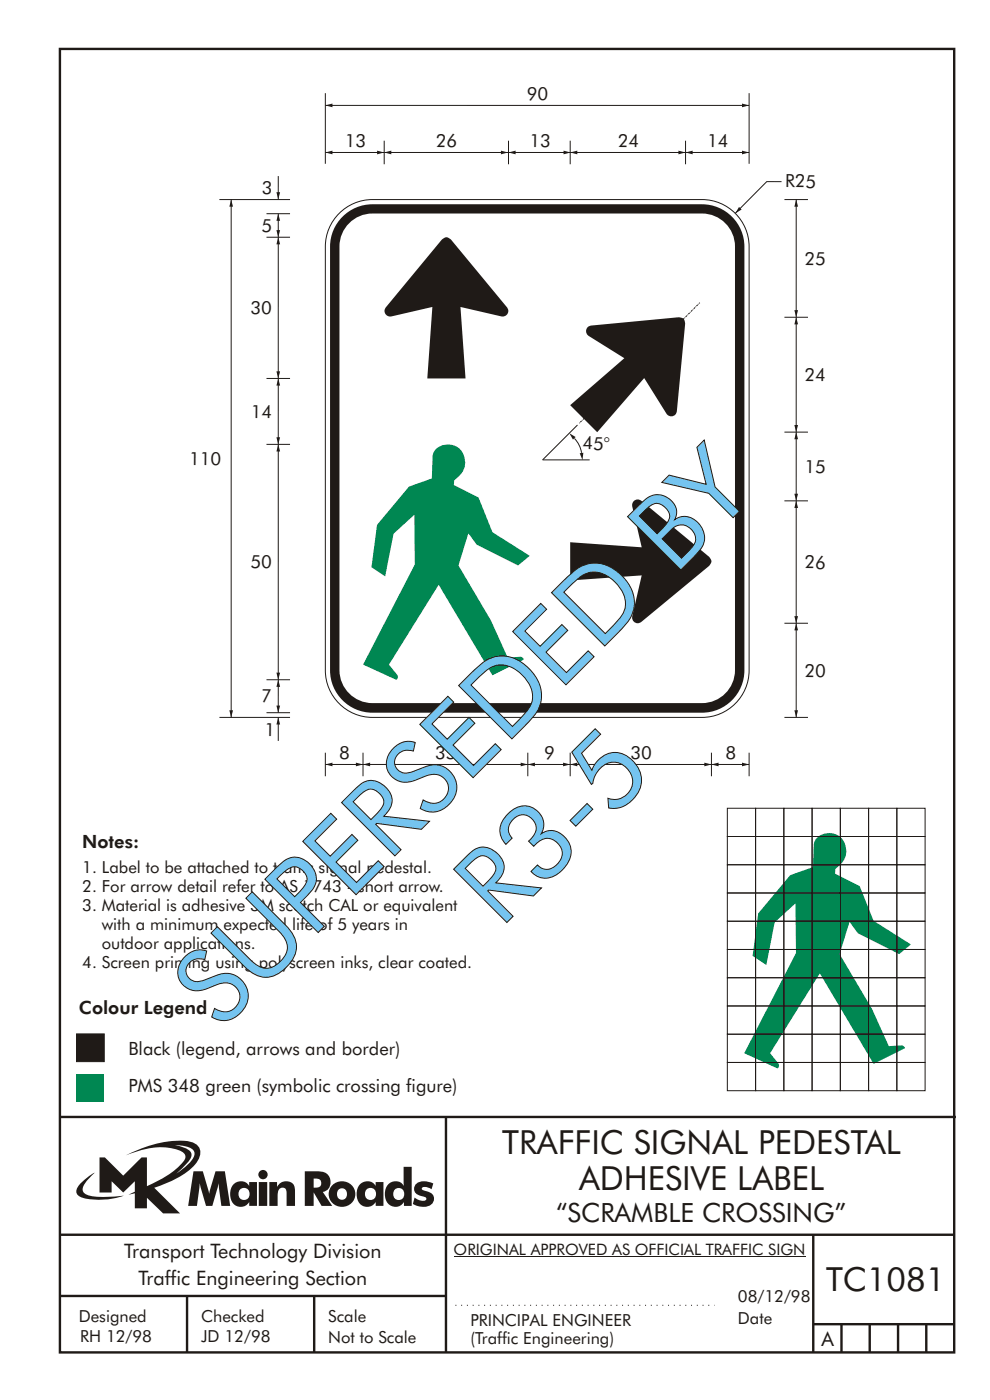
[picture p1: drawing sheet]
<svg xmlns="http://www.w3.org/2000/svg" width="210mm" height="297mm" viewBox="0 0 210 297" stroke-linecap="round" stroke-linejoin="round" font-family="sans-serif">
<path d="M12.7 237.3h190.3M94.7 237.2v50.1M12.7 262.3h190.1M12.7 275.3h82M39.7 275.3v12M66.7 275.3v12M172.7 262.3v25M172.7 281.3h30M178.7 281.3v6M184.7 281.3v6M190.7 281.3v6M196.7 281.3v6" fill="none" stroke="#1f1a17" stroke-width=".51"/>
<path d="M96.7 277.3h55" fill="none" stroke="#1f1a17" stroke-width=".21" stroke-dasharray=".2 1" stroke-linecap="butt"/>
<path d="M37.1 243.2a5.8 5.8 0 0 1 3.9 1.1 1.58 1.58 0 0 1-.2 2.1l-1.1 1.2-2.3 1.7 .9-.8a6.5 6.5 0 0 0 2.4-3.2 2.43 2.43 0 0 0-2.2-1.7zM21.1 245.9v7.4h2.6v-2.4l2.5 2.4 2.4-2.4v2.2l-1.3 .7 1.3-.3v3.2h2.6v-2.3l3.4 3.4h3.6l-5.4-5.5a20.1 20.1 0 0 0 8.6-4.9 3.1 3.1 0 0 0 .8-3.8 3.8 3.8 0 0 0-3.1-1.3 25.1 25.1 0 0 0-12.4 3.1 16.1 16.1 0 0 1 11.2-1.1 1.56 1.56 0 0 1 1.4 1.9 17.9 17.9 0 0 1-8.1 5.8v-6.1h-1.1l-3.9 3.8-3.9-3.8zM17.2 251.3a1.82 1.82 0 0 0-.6 2.6 9.9 9.9 0 0 0 5.8 .9l1.9-.3 2-.5a22.2 22.2 0 0 1-7.7-.1 1.33 1.33 0 0 1-.7-2.2l.9-1.3 1.3-1.3-1.4 .9zM66.6 250.4a1.13 1.13 0 0 1 1.2 .1 1.13 1.13 0 0 1 .4 1.2 1.26 1.26 0 0 1-1.6 .6zM64.7 248.8v7.4h1.9v-2.9l1.7 2.9h2.3l-2-3a2.25 2.25 0 0 0 1.5-2.7 2.25 2.25 0 0 0-2.6-1.7zM69.9 253.7a2.8 2.8 0 0 0 5.6 0 2.8 2.8 0 0 0-5.6 0zM72 252.6a1.15 1.15 0 0 1 1.7 1 1.15 1.15 0 0 1-1.7 1 1.46 1.46 0 0 1 0-2zM76.6 251.5a3.2 3.2 0 0 0 .3 4.6 2.13 2.13 0 0 0 2.9-.8v.9h1.6v-5.1h-1.6v.8a2.07 2.07 0 0 0-3.2-.4zM78 252.6a1.23 1.23 0 0 1 1.6 .3 1.23 1.23 0 0 1-.2 1.7 1.23 1.23 0 0 1-1.7-.2 1.55 1.55 0 0 1 .3-1.8zM85.7 247.9l.1 4a2.16 2.16 0 0 0-2.4-.9 2.16 2.16 0 0 0-1.6 2 2.52 2.52 0 0 0 2.7 3.3 2.11 2.11 0 0 0 1.3-1v.9h1.6v-8.3zM84 252.6a1.24 1.24 0 0 1 1.9 1 1.24 1.24 0 0 1-1.9 1.1 1.47 1.47 0 0 1 0-2.1zM88.5 251.4a1.52 1.52 0 0 0-.5 1.7 1.52 1.52 0 0 0 1.5 1 .82 .82 0 0 1 1 .7 2.07 2.07 0 0 1-2.4-.4l-.4 1.3a3.8 3.8 0 0 0 3.9 .2 1.56 1.56 0 0 0 .5-1.7 1.56 1.56 0 0 0-1.4-1.1 1.25 1.25 0 0 1-1.1-.6 1.21 1.21 0 0 1 1.7-.1l.4 .2 .3-1.2a3.7 3.7 0 0 0-3.5 0zM41.1 248.8l-1.1 7.4h1.8l.6-4.9 1.4 4.9h1.3l1.3-4.9 .6 4.9h1.9l-1.1-7.4h-2l-1.4 4.8-1.3-4.8zM49.7 251.5a3.2 3.2 0 0 0 .4 4.6 2.13 2.13 0 0 0 2.8-.8v.9h1.7v-5.1h-1.7v.8a2.07 2.07 0 0 0-3.2-.4zM51.1 252.6a1.23 1.23 0 0 1 1.7 .3 1.23 1.23 0 0 1-.3 1.7 1.23 1.23 0 0 1-1.6-.2 1.55 1.55 0 0 1 .2-1.8zM55 251.1v5.1h1.7v-5.1zM54.9 249.5a.99 .99 0 0 0 1.9 0 .99 .99 0 0 0-1.9 0zM57.2 251.1v5.1h1.8a5.4 5.4 0 0 1 .3-3.6 .91 .91 0 0 1 1.1-.2 .91 .91 0 0 1 .5 1v2.8h1.8v-2.9a2 2 0 0 0-1.4-2.4 2 2 0 0 0-2.5 1.2v-1z" fill-rule="evenodd" fill="#1f1a17"/>
<path d="M16.3 219.6h5.8v5.9h-5.8z" fill-rule="evenodd" fill="#1f1a17" stroke="#1f1a17" stroke-width=".21"/>
<path d="M16.3 228.1h5.8v5.9h-5.8z" fill="#008752"/>
<path d="M96.3 267h74.8" fill="none" stroke="#1f1a17" stroke-width=".21"/>
<path d="M12.7 10.4h190v276.9h-190z" fill="none" stroke="#1f1a17" stroke-width=".51"/>
<path d="M173.3 178.2a3.7 3.7 0 0 1 4.7-.7 3.7 3.7 0 0 1 1.6 4.4 6.5 6.5 0 0 1-2.2 2.7l-.1 1 5.3 2.6 2.9 7.4 8 5-2.5 2.1-8.8-4.5-1.8-2.4-2.1 6.9 6.9 11.7 3.6 7.8 2.7-.1a.58 .58 0 0 1 .6 .6l-6.6 3.3-11.4-19.2-10.5 16.9 1.7 2.2 .2 .4-.3 .6h-.2l-6.9-3.2 11-21.2-.2-10.6-4.4 4-1.8 9.1-2.9-2 1.2-9 6.8-8.1 4.9-1.7 .1-4.6 .2-.8z" fill-rule="evenodd" fill="#008752"/>
<g fill="none" stroke="#1f1a17" stroke-width=".21">
<path d="M72.5 44.9a9.9 9.9 0 0 1 6.6-2.5h70a10 10 0 0 1 10 10v90a10 10 0 0 1-10 10h-70a10 10 0 0 1-10-10v-90a10 10 0 0 1 3.4-7.5zM154.5 171.7h6v6h-6zM154.5 177.7h6v6h-6zM160.5 171.7h6v6h-6zM160.5 177.7h6v6h-6zM166.5 171.7h6v6h-6zM166.5 177.7h6v6h-6zM172.5 171.7h6v6h-6zM172.5 177.7h6v6h-6zM178.5 171.7h6v6h-6zM178.5 177.7h6v6h-6zM184.5 171.7h6v6h-6z"/>
<path d="M184.5 177.7h6v6h-6zM190.5 171.7h6v6h-6zM190.5 177.7h6v6h-6zM154.5 183.7h6v6h-6zM154.5 189.7h6v6h-6zM154.5 195.7h6v6h-6zM160.5 183.7h6v6h-6zM160.5 189.7h6v6h-6zM160.5 195.7h6v6h-6zM166.5 183.7h6v6h-6zM166.5 189.7h6v6h-6zM166.5 195.7h6v6h-6z"/>
<path d="M172.5 183.7h6v6h-6zM172.5 189.7h6v6h-6zM172.5 195.7h6v6h-6zM178.5 183.7h6v6h-6zM178.5 189.7h6v6h-6zM178.5 195.7h6v6h-6zM184.5 183.7h6v6h-6zM184.5 189.7h6v6h-6zM184.5 195.7h6v6h-6zM190.5 183.7h6v6h-6zM190.5 189.7h6v6h-6zM190.5 195.7h6v6h-6z"/>
<path d="M154.5 201.7h6v6h-6zM154.5 207.7h6v6h-6zM154.5 213.7h6v6h-6zM154.5 219.7h6v6h-6zM160.5 201.7h6v6h-6zM160.5 207.7h6v6h-6zM160.5 213.7h6v6h-6zM160.5 219.7h6v6h-6zM166.5 201.7h6v6h-6zM166.5 207.7h6v6h-6zM166.5 213.7h6v6h-6zM166.5 219.7h6v6h-6z"/>
<path d="M172.5 201.7h6v6h-6zM172.5 207.7h6v6h-6zM172.5 213.7h6v6h-6zM172.5 219.7h6v6h-6zM178.5 201.7h6v6h-6zM178.5 207.7h6v6h-6zM178.5 213.7h6v6h-6zM178.5 219.7h6v6h-6zM184.5 201.7h6v6h-6zM184.5 207.7h6v6h-6zM184.5 213.7h6v6h-6zM184.5 219.7h6v6h-6z"/>
<path d="M190.5 201.7h6v6h-6zM190.5 207.7h6v6h-6zM190.5 213.7h6v6h-6zM190.5 219.7h6v6h-6zM154.5 225.7h6v6h-6zM160.5 225.7h6v6h-6zM166.5 225.7h6v6h-6zM172.5 225.7h6v6h-6zM178.5 225.7h6v6h-6zM184.5 225.7h6v6h-6zM190.5 225.7h6v6h-6z"/>
</g>
<path d="M72.7 46a9 9 0 0 1 6.4-2.6h70a9 9 0 0 1 9 9v90a9 9 0 0 1-9 9h-70a9 9 0 0 1-9-9v-90a9 9 0 0 1 2.6-6.4z" fill-rule="evenodd" fill="#1f1a17"/>
<path d="M73.8 47.8a7 7 0 0 1 5.3-2.4h70a7 7 0 0 1 7 6.9v90.1a7 7 0 0 1-7 7h-70a7 7 0 0 1-7-7v-90.1a7 7 0 0 1 1.7-4.5z" fill-rule="evenodd" fill="#fff"/>
<g fill="#1f1a17">
<path d="M93.8 50.9l.1-.1a1.16 1.16 0 0 1 1.9 .1l11.8 14.3a1.2 1.2 0 0 1 .2 1.5 1.2 1.2 0 0 1-1.3 .5l-8.7-2 1.1 15.2h-8.1l1-15.2-8.7 2a1.2 1.2 0 0 1-1.3-.5 1.2 1.2 0 0 1 .2-1.5z" fill-rule="evenodd"/>
<path d="M121.1 115.2l15.2 1.1-2-8.7a1.2 1.2 0 0 1 .5-1.3 1.2 1.2 0 0 1 1.4 .1l14.5 12a1.16 1.16 0 0 1-.1 1.8l-14.4 11.9a1.2 1.2 0 0 1-1.4 .1 1.2 1.2 0 0 1-.5-1.3l2-8.7-15.2 1.1z" fill-rule="evenodd"/>
<path d="M124.8 69.5l.8-.3 18.7-1.8a1.16 1.16 0 0 1 1.2 1.4l-1.7 18.5a1.2 1.2 0 0 1-.9 1.1 1.2 1.2 0 0 1-1.4-.5l-4.7-7.6-10 11.5-5.7-5.7 11.5-10-7.7-4.8a1.19 1.19 0 0 1-.1-1.8z" fill-rule="evenodd"/>
</g>
<path d="M92.4 95.6a3.7 3.7 0 0 1 4.6-.7 3.7 3.7 0 0 1 1.6 4.5 6.5 6.5 0 0 1-2.1 2.7l-.1 .9 5.2 2.7 3 7.4 7.9 5-2.5 2-8.8-4.4-1.7-2.4-2.1 6.8 6.9 11.7 3.5 7.9 2.8-.2a.58 .58 0 0 1 .6 .7l-6.6 3.2-11.4-19.2-10.6 17 1.8 2.2 .1 .3-.2 .6-.2 .1-7-3.2 11-21.3-.1-10.6-4.4 4.1-1.8 9-2.9-1.9 1.2-9 6.8-8.1 4.8-1.8 .2-4.6 .1-.7z" fill-rule="evenodd" fill="#008752"/>
<path d="M166 38.6h-3.2l-6.6 6.7M166.6 42.4h5M166.6 67.4h5M122.6 90.3l-7.4 7.4h10M166.6 91.8h5M166.6 106.4h5M166.6 132.4h5M166.6 152.4h5" fill="none" stroke="#1f1a17" stroke-width=".21"/>
<path d="M123 89.9l25.6-25.6" fill="none" stroke="#1f1a17" stroke-width=".21" stroke-dasharray=".1 .2 .4 .1" stroke-linecap="butt"/>
<path d="M157 44l.5 .5-1.3 .8z" fill-rule="evenodd" fill="#1f1a17"/>
<path d="M69.1 19.8v15M159.1 19.8v15M81.6 32.4h26.3" fill="none" stroke="#1f1a17" stroke-width=".21"/>
<g fill="#1f1a17">
<path d="M106.4 32l1.5 .4-1.5 .4 1.5-.4-1.5 .4z" fill-rule="evenodd"/>
<path d="M81.6 32.4l1.5-.4v.8z" fill-rule="evenodd"/>
</g>
<path d="M108 32.4h13.2" fill="none" stroke="#1f1a17" stroke-width=".21"/>
<g fill="#1f1a17">
<path d="M119.7 32l1.5 .4-1.5 .4 1.5-.4-1.5 .4z" fill-rule="evenodd"/>
<path d="M108 32.4l1.5-.4v.8z" fill-rule="evenodd"/>
</g>
<path d="M121.1 32.4h24.5" fill="none" stroke="#1f1a17" stroke-width=".21"/>
<g fill="#1f1a17">
<path d="M144.1 32l1.5 .4-1.5 .4 1.5-.4-1.5 .4z" fill-rule="evenodd"/>
<path d="M121.1 32.4l1.5-.4v.8z" fill-rule="evenodd"/>
</g>
<path d="M145.6 32.4h13.5" fill="none" stroke="#1f1a17" stroke-width=".21"/>
<g fill="#1f1a17">
<path d="M157.6 32l1.5 .4-1.5 .4 1.5-.4-1.5 .4z" fill-rule="evenodd"/>
<path d="M145.6 32.4l1.5-.4v.8z" fill-rule="evenodd"/>
</g>
<path d="M69.1 32.4h12.5" fill="none" stroke="#1f1a17" stroke-width=".21"/>
<g fill="#1f1a17">
<path d="M80.1 32l1.5 .4-1.5 .4 1.5-.4-1.5 .4z" fill-rule="evenodd"/>
<path d="M69.1 32.4l1.5-.4v.8z" fill-rule="evenodd"/>
</g>
<path d="M69.1 22.4h90" fill="none" stroke="#1f1a17" stroke-width=".21"/>
<g fill="#1f1a17">
<path d="M157.6 22l1.5 .4-1.5 .4 1.5-.4-1.5 .4z" fill-rule="evenodd"/>
<path d="M69.1 22.4l1.5-.4v.8z" fill-rule="evenodd"/>
</g>
<g fill="none" stroke="#1f1a17" stroke-width=".21">
<path d="M81.6 29.9v5M108 29.9v5M121.1 29.9v5M145.6 29.9v5M46.6 42.4h15M56.6 45.4h5M56.6 50.4h5M56.6 94.4h5M56.6 80.4h5M46.6 152.4h15M56.6 151.4h5M56.6 144.4h5"/>
<path d="M59.1 144.4v7M69.1 159.9v5M77.1 159.9v5M112.1 159.9v5M121.1 159.9v5M151.1 159.9v5M159.1 159.9v5"/>
</g>
<g fill="#1f1a17">
<path d="M58.7 149.9h.8l-.4 1.5z" fill-rule="evenodd"/>
<path d="M59.1 144.4l.4 1.5h-.8z" fill-rule="evenodd"/>
</g>
<path d="M69.1 162.4h8" fill="none" stroke="#1f1a17" stroke-width=".21"/>
<g fill="#1f1a17">
<path d="M75.6 162l1.5 .4-1.5 .4 1.5-.4-1.5 .4z" fill-rule="evenodd"/>
<path d="M69.1 162.4l1.5-.4v.8z" fill-rule="evenodd"/>
</g>
<path d="M151.1 162.4h8" fill="none" stroke="#1f1a17" stroke-width=".21"/>
<g fill="#1f1a17">
<path d="M157.6 162l1.5 .4-1.5 .4 1.5-.4-1.5 .4z" fill-rule="evenodd"/>
<path d="M151.1 162.4l1.5-.4v.8z" fill-rule="evenodd"/>
</g>
<path d="M112.1 162.4h9" fill="none" stroke="#1f1a17" stroke-width=".21"/>
<g fill="#1f1a17">
<path d="M119.6 162l1.5 .4-1.5 .4 1.5-.4-1.5 .4z" fill-rule="evenodd"/>
<path d="M112.1 162.4l1.5-.4v.8z" fill-rule="evenodd"/>
</g>
<path d="M77.1 162.4h35" fill="none" stroke="#1f1a17" stroke-width=".21"/>
<g fill="#1f1a17">
<path d="M110.6 162l1.5 .4-1.5 .4 1.5-.4-1.5 .4z" fill-rule="evenodd"/>
<path d="M77.1 162.4l1.5-.4v.8z" fill-rule="evenodd"/>
</g>
<path d="M121.1 162.4h30" fill="none" stroke="#1f1a17" stroke-width=".21"/>
<g fill="#1f1a17">
<path d="M149.6 162l1.5 .4-1.5 .4 1.5-.4-1.5 .4z" fill-rule="evenodd"/>
<path d="M121.1 162.4l1.5-.4v.8z" fill-rule="evenodd"/>
</g>
<path d="M59.1 94.4v50" fill="none" stroke="#1f1a17" stroke-width=".21"/>
<g fill="#1f1a17">
<path d="M58.7 142.9h.8l-.4 1.5z" fill-rule="evenodd"/>
<path d="M59.1 94.4l.4 1.5h-.8z" fill-rule="evenodd"/>
</g>
<path d="M59.1 80.4v14" fill="none" stroke="#1f1a17" stroke-width=".21"/>
<g fill="#1f1a17">
<path d="M58.7 92.9h.8l-.4 1.5z" fill-rule="evenodd"/>
<path d="M59.1 80.4l.4 1.5h-.8z" fill-rule="evenodd"/>
</g>
<path d="M59.1 50.4v30" fill="none" stroke="#1f1a17" stroke-width=".21"/>
<g fill="#1f1a17">
<path d="M58.7 78.9h.8l-.4 1.5z" fill-rule="evenodd"/>
<path d="M59.1 50.4l.4 1.5h-.8z" fill-rule="evenodd"/>
</g>
<path d="M169.1 42.4v25" fill="none" stroke="#1f1a17" stroke-width=".21"/>
<g fill="#1f1a17">
<path d="M168.7 65.9h.8l-.4 1.5z" fill-rule="evenodd"/>
<path d="M169.1 42.4l.4 1.5h-.8z" fill-rule="evenodd"/>
</g>
<path d="M169.1 67.4v24.4" fill="none" stroke="#1f1a17" stroke-width=".21"/>
<g fill="#1f1a17">
<path d="M168.7 90.3h.8l-.4 1.5z" fill-rule="evenodd"/>
<path d="M169.1 67.4l.4 1.5h-.8z" fill-rule="evenodd"/>
</g>
<path d="M122 93.1l1 1.4 .5 1.7" fill="none" stroke="#1f1a17" stroke-width=".21"/>
<g fill="#1f1a17">
<path d="M120.9 92l1.3 .8-.5 .6-.8-1.4 1.3 .8z" fill-rule="evenodd"/>
<path d="M123.1 96.3l.8-.1-.2 1.5 .2-1.5-.2 1.5z" fill-rule="evenodd"/>
</g>
<path d="M169.1 91.8v14.6" fill="none" stroke="#1f1a17" stroke-width=".21"/>
<g fill="#1f1a17">
<path d="M168.7 104.9h.8l-.4 1.5z" fill-rule="evenodd"/>
<path d="M169.1 91.8l.4 1.5h-.8z" fill-rule="evenodd"/>
</g>
<path d="M169.1 106.4v26" fill="none" stroke="#1f1a17" stroke-width=".21"/>
<g fill="#1f1a17">
<path d="M168.7 130.9h.8l-.4 1.5z" fill-rule="evenodd"/>
<path d="M169.1 106.4l.4 1.5h-.8z" fill-rule="evenodd"/>
</g>
<path d="M169.1 132.4v20" fill="none" stroke="#1f1a17" stroke-width=".21"/>
<g fill="#1f1a17">
<path d="M168.7 150.9h.8l-.4 1.5z" fill-rule="evenodd"/>
<path d="M169.1 132.4l.4 1.5h-.8z" fill-rule="evenodd"/>
</g>
<path d="M59.1 45.4v5" fill="none" stroke="#1f1a17" stroke-width=".21"/>
<g fill="#1f1a17">
<path d="M59.1 45.4l.4 1.5h-.8l.4-1.5 .4 1.5z" fill-rule="evenodd"/>
<path d="M58.7 48.9h.8l-.4 1.5 .4-1.5-.4 1.5z" fill-rule="evenodd"/>
</g>
<path d="M49.1 42.4v110" fill="none" stroke="#1f1a17" stroke-width=".21"/>
<g fill="#1f1a17">
<path d="M49.1 42.4l.4 1.5h-.8l.4-1.5 .4 1.5z" fill-rule="evenodd"/>
<path d="M48.7 150.9h.8l-.4 1.5 .4-1.5-.4 1.5z" fill-rule="evenodd"/>
</g>
<path d="M59.1 152.4v5" fill="none" stroke="#1f1a17" stroke-width=".21"/>
<path d="M59.1 152.4l.4 1.5h-.8l.4-1.5 .4 1.5z" fill-rule="evenodd" fill="#1f1a17"/>
<path d="M59.1 37.4v4.9" fill="none" stroke="#1f1a17" stroke-width=".21"/>
<path d="M58.7 40.8h.8l-.4 1.5z" fill-rule="evenodd" fill="#1f1a17"/>
<g font-size="22.4" fill="#1f1a17">
<text x="106.3" y="197.3" transform="rotate(-45 106.3 197.3)">R3-5</text>
<text x="46.7" y="219" transform="rotate(-45 46.7 219)">SUPERSEDED BY</text>
</g>
<g font-size="7.1" fill="#1f1a17">
<text x="106.7" y="245.1">TRAFFIC SIGNAL PEDESTAL</text>
<text x="123" y="252.7">ADHESIVE LABEL</text>
<text x="175.4" y="274.3">TC1081</text>
</g>
<text font-size="5.6" fill="#1f1a17" x="118.1" y="259.5">“SCRAMBLE CROSSING”</text>
<g font-size="4.2" fill="#1f1a17">
<text x="26.4" y="267.3">Transport Technology Division</text>
<text x="29.4" y="272.9">Traffic Engineering Section</text>
<text x="174.4" y="285.8">A</text>
</g>
<g font-size="3.9" fill="#1f1a17">
<text x="17.5" y="180.2">Notes:</text>
<text x="16.8" y="215.3">Colour Legend</text>
<text x="27.3" y="224">Black (legend, arrows and border)</text>
<text x="27.3" y="232">PMS 348 green (symbolic crossing figure)</text>
</g>
<g font-size="3.8" fill="#1f1a17">
<text x="111.9" y="21.2" transform="rotate(1 111.9 21.2)">90</text>
<text x="73.2" y="31.2" transform="rotate(1 73.2 31.2)">13</text>
<text x="92.6" y="31.2" transform="rotate(1 92.6 31.2)">26</text>
<text x="112.5" y="31.2" transform="rotate(1 112.5 31.2)">13</text>
<text x="131.2" y="31.2" transform="rotate(1 131.2 31.2)">24</text>
<text x="150.2" y="31.2" transform="rotate(1 150.2 31.2)">14</text>
<text x="55.6" y="41.2" transform="rotate(1 55.6 41.2)">3</text>
<text x="166.7" y="39.8" transform="rotate(1 166.7 39.8)">R25</text>
<text x="55.5" y="49.2" transform="rotate(1 55.5 49.2)">5</text>
<text x="170.8" y="56.2" transform="rotate(1 170.8 56.2)">25</text>
<text x="53.2" y="66.7" transform="rotate(1 53.2 66.7)">30</text>
<text x="170.8" y="81" transform="rotate(1 170.8 81)">24</text>
<text x="53.3" y="88.7" transform="rotate(1 53.3 88.7)">14</text>
<text x="123.7" y="95.5" transform="rotate(1 123.7 95.5)">45°</text>
<text x="40.2" y="98.7" transform="rotate(1 40.2 98.7)">110</text>
<text x="170.8" y="100.4" transform="rotate(1 170.8 100.4)">15</text>
<text x="53.2" y="120.7" transform="rotate(1 53.2 120.7)">50</text>
<text x="170.8" y="120.7" transform="rotate(1 170.8 120.7)">26</text>
<text x="170.8" y="143.7" transform="rotate(1 170.8 143.7)">20</text>
<text x="55.5" y="149.2" transform="rotate(1 55.5 149.2)">7</text>
<text x="56.2" y="156.2" transform="rotate(1 56.2 156.2)">1</text>
<text x="72.1" y="161.2" transform="rotate(1 72.1 161.2)">8</text>
<text x="92.4" y="161.2" transform="rotate(1 92.4 161.2)">35</text>
<text x="115.6" y="161.2" transform="rotate(1 115.6 161.2)">9</text>
<text x="133.9" y="161.2" transform="rotate(1 133.9 161.2)">30</text>
<text x="154.1" y="161.2" transform="rotate(1 154.1 161.2)">8</text>
</g>
<g font-size="3.5" fill="#1f1a17">
<text x="17.5" y="185.5">1. Label to be attached to traffic signal pedestal.</text>
<text x="17.5" y="189.6">2. For arrow detail refer to AS 1743 - short arrow.</text>
<text x="17.5" y="193.6">3. Material is adhesive 3M scotch CAL or equivalent</text>
<text x="21.6" y="197.6">with a minimum expected life of 5 years in</text>
<text x="21.6" y="201.6">outdoor applications.</text>
<text x="17.5" y="205.6">4. Screen printing using polyscreen inks, clear coated.</text>
<text x="16.7" y="280.7">Designed</text>
<text x="42.7" y="280.7">Checked</text>
<text x="69.7" y="280.7">Scale</text>
<text x="99.9" y="281.7">PRINCIPAL ENGINEER</text>
<text x="156.7" y="281.3">Date</text>
<text x="156.7" y="276.5">08/12/98</text>
<text x="17" y="285.1">RH 12/98</text>
<text x="42.7" y="285.1">JD 12/98</text>
<text x="69.7" y="285.3">Not to Scale</text>
<text x="99.9" y="285.4">(Traffic Engineering)</text>
</g>
<text font-size="3.4" fill="#1f1a17" x="96.3" y="266.6">ORIGINAL APPROVED AS OFFICIAL TRAFFIC SIGN</text>
</svg>
